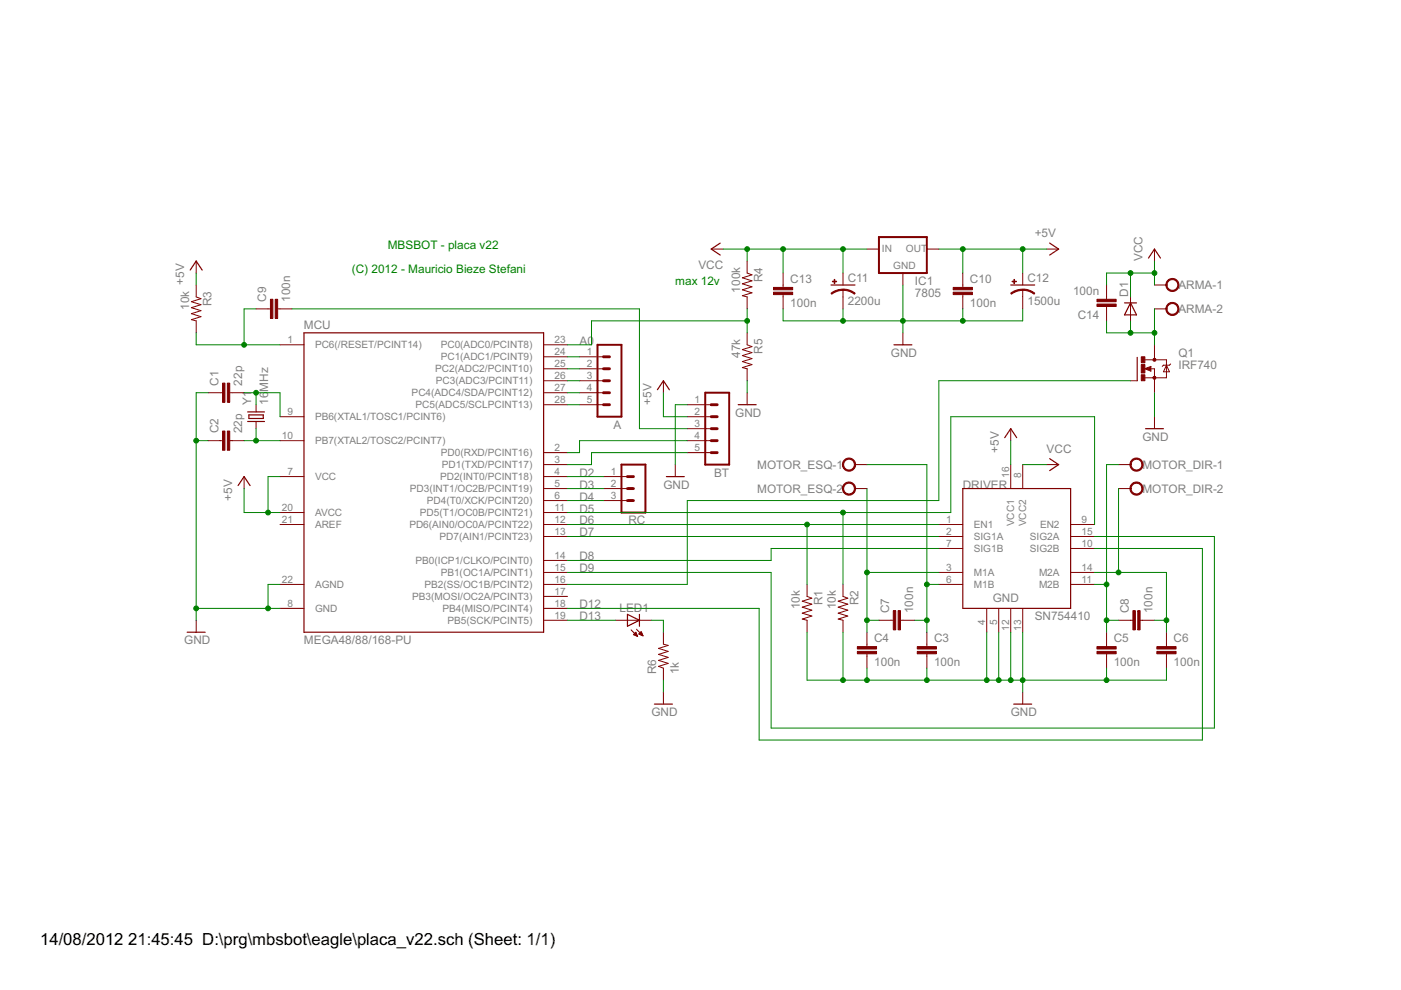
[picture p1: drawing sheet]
<svg xmlns="http://www.w3.org/2000/svg" width="297mm" height="210mm" viewBox="0 0 297 210" stroke-linecap="round" stroke-linejoin="round" font-family="sans-serif">
<g fill="none" stroke="#800000" stroke-width=".25">
<path d="M40.3 57.3l1.3-1.9 1.3 1.9M152.7 51.5l-1.9 1.3 1.9 1.3M222.5 51.5l2 1.3-2 1.3M243.5 54.7l1.3-1.9 1.2 1.9M64.5 70.6h50.8v63.4h-50.8zM176.2 60.4h5.1M189.5 73.1h3.8M214.3 60.4h5.1M238.4 64.2h2.6M239.7 64.2l1.3 2.6h-2.6zM241.1 75.8v4.9M52.5 87.3h3.6"/>
<path d="M52.5 89.4h3.6M52.8 88h3v.7h-3zM139.4 82.6l1.3-1.9 1.2 1.9M156.5 85.8h3.8M213 92.8l1.3-1.9 1.3 1.9M222.5 97.2l2 1.3-2 1.3M242.9 90.9h3.8M50.5 103l1.3-2 1.2 2M141.3 101h3.8M204.1 103.6h22.9v25.4h-22.9zM39.7 134h3.8M133 130.3l2.6 1.2-2.6 1.3z"/>
<path d="M135.6 130.3v2.5M138.7 149.3h3.9M214.9 149.3h3.8"/>
</g>
<g fill="none" stroke="#800000" stroke-width=".21">
<path d="M41.6 55.4v2.5M150.8 52.8h2.5M158.4 55.4v2.5l1 .4-2 .6 2 .6-2 .7 2 .6-2 .6 2 .7-2 .6 1 .2v2.6M166 57.9v3M178.7 57.9v2.5M183.8 52.8h2.6M191.4 57.9v2.5M196.5 52.8h2.6M204.1 57.9v3M216.8 57.9v2.5M221.9 52.8h2.6M244.8 52.8v2.6"/>
<path d="M41.6 60.4v2.5l1 .4-2 .7 2 .6-2 .6 2 .7-2 .6 2 .6-2 .7 1 .2v2.6M54.3 65.5h3M58.9 65.5h3M59.4 73.1h5.1M115.3 78.2h5M115.3 75.6h5M115.3 73.1h5M122.9 78.2h5.1M122.9 75.6h5.1M158.4 70.6v2.5l1 .4-2 .6 2 .7-2 .6 2 .6-2 .7 2 .6-2 .6 1 .3v2.5M166 62.4v3.1M178.7 61.4v4.1"/>
<path d="M191.4 70.6v2.5M204.1 62.4v3.1M216.8 61.4v4.1M234.6 60.4v3.1M234.6 65v3M239.7 62.9v5.1M242.7 78.2l1.3-.5v1zM242.8 76.3h4.5v3.8h-4.6M243.9 78.2h.9v5.1M244.8 73.1v3.2M244.8 60.4h2.5M244.8 65.5h2.5"/>
<path d="M247.3 77.4l.6 1.4h-1.2zM248.2 77.2l-.3 .2h-1.2l-.3 .3M44.1 93.4h3.1M44.1 83.3h3.1M48.7 93.4h3.1M48.7 83.3h3.1M54.3 85.8v1.5M54.3 89.4v1.5M59.4 93.4h5.1M59.4 88.3h5.1M115.3 98.5h5M115.3 96h5"/>
<path d="M115.3 85.8h5M115.3 83.3h5M115.3 80.7h5M122.9 85.8h5.1M122.9 83.3h5.1M122.9 80.7h5.1M140.7 80.7v2.6M143.2 98.5v2.5M145.7 93.4h5.1M145.7 88.3h5.1M145.7 96h5.1M145.7 85.8h5.1"/>
<path d="M145.7 90.9h5.1M158.4 83.3v2.5M181.3 98.5h2.5M214.3 90.9v2.5M214.3 98.5v5.1M216.8 98.5v5.1M221.9 98.5h2.6M237.2 98.5h2.5M239.7 80.7h1.4M244.8 88.3v2.6M51.8 101v2.6M59.4 101h5.1"/>
<path d="M59.4 111.2h5.1M59.4 108.7h5.1M115.3 101h5M115.3 111.2h5M115.3 108.7h5M115.3 118.8h5M115.3 113.7h5M115.3 106.1h5M115.3 103.6h5M128 101h5M128 106.1h5M128 103.6h5"/>
<path d="M181.3 103.6h2.5M199.1 111.2h5M199.1 113.7h5M199.1 116.3h5M227 111.2h5.1M227 113.7h5.1M227 116.3h5.1M237.2 103.6h2.5M41.6 131.5v2.5M59.4 129h5.1M59.4 123.9h5.1M115.3 131.5h5"/>
<path d="M115.3 129h5M115.3 123.9h5M115.3 126.4h5M115.3 121.4h5M130.5 131.5h7.6M133.8 133.5l1.4 1.4M134.3 134.6l.5-.6 .4 .9zM134.4 134.5h.6M134.4 134.6h.6M134.5 134.4h.4M134.6 134.3h.3M134.7 134.7h.4"/>
<path d="M134.7 134.1h.1M134.9 133.4l1.4 1.4M135 134.9h.1M135.4 134.4l.6-.5 .3 .9zM135.5 134.4h.6M135.6 134.5h.6M135.6 134.3h.5M135.7 134.1h.3M135.8 134.6h.4M135.9 134h.1M136.1 134.7h.2M140.7 134v2.6l1 .2-2.1 .7 2.1 .6-2.1 .6 2.1 .7-2.1 .6 2.1 .7-2.1 .6 1.1 .4v2.5"/>
<path d="M171.1 123.9v2.5l1 .4-2 .7 2 .6-2 .6 2 .7-2 .6 2 .6-2 .7 1 .2v2.5M178.7 123.9v2.5l1 .4-2 .7 2 .6-2 .6 2 .7-2 .6 2 .6-2 .7 1 .2v2.5M183.8 134v3.1M183.8 138.6v3.1M186.4 131.5h3M190.9 131.5h3.1M196.5 134v3.1M196.5 138.6v3.1M199.1 123.9h5M199.1 121.4h5M209.2 129v5M211.8 129v5"/>
<path d="M214.3 129v5M216.8 129v5M227 123.9h5.1M227 121.4h5.1M234.6 134v3.1M234.6 138.6v3.1M237.2 131.5h3M241.7 131.5h3.1M247.3 134v3.1M247.3 138.6v3.1M140.7 146.7v2.6M216.8 146.7v2.6"/>
</g>
<g fill="#800000" stroke="#800000" stroke-width=".21">
<path d="M48.2 81.2h.5v4.1h-.5z"/>
<path d="M47.2 81.2h.5v4.1h-.5z"/>
<path d="M48.2 91.4h.5v4.1h-.5z"/>
<path d="M47.2 91.4h.5v4.1h-.5z"/>
<path d="M194.5 138.1h4v.5h-4z"/>
<path d="M194.5 137.1h4v.5h-4z"/>
<path d="M181.8 138.1h4v.5h-4z"/>
<path d="M181.8 137.1h4v.5h-4z"/>
<path d="M232.6 138.1h4v.5h-4z"/>
<path d="M232.6 137.1h4v.5h-4z"/>
<path d="M245.3 138.1h4v.5h-4z"/>
<path d="M245.3 137.1h4v.5h-4z"/>
<path d="M190.4 129.5h.5v4h-.5z"/>
<path d="M189.4 129.5h.5v4h-.5z"/>
<path d="M241.2 129.5h.5v4h-.5z"/>
<path d="M240.2 129.5h.5v4h-.5z"/>
<path d="M202.1 62h4.1v.5h-4.1z"/>
<path d="M202.1 60.9h4.1v.5h-4.1z"/>
<path d="M176.5 59.6h.9v.2h-.9z"/>
<path d="M176.9 59.2h.1v.9h-.1z"/>
<path d="M214.6 59.6h.9v.2h-.9z"/>
<path d="M215 59.2h.1v.9h-.1z"/>
<path d="M164 62h4.1v.5h-4.1z"/>
<path d="M164 60.9h4.1v.5h-4.1z"/>
<path d="M242 79.5h.7v1.2h-.7z"/>
<path d="M242 75.6h.7v1.3h-.7z"/>
<path d="M242 77.3h.7v1.8h-.7z"/>
<path d="M58.4 63.5h.5v4h-.5z"/>
<path d="M57.3 63.5h.5v4h-.5z"/>
<path d="M232.6 63.5h4v.5h-4z"/>
<path d="M232.6 64.5h4v.5h-4z"/>
</g>
<path d="M186.4 50.3h10.1v7.6h-10.1zM126.7 73.1h5.1v15.2h-5.1zM131.8 98.5h5v10.2h-5zM149.5 83.3h5.1v15.2h-5.1z" fill="none" stroke="#800000" stroke-width=".42"/>
<g fill="#800000" stroke="#800000" stroke-width=".21">
<path d="M178.7 61.3l1.4 .2 1.2 .7-.2 .2-1.3-.7-1.1-.1z" fill-rule="evenodd"/>
<path d="M176.2 62.2l1.2-.7 1.3-.2v.3l-1 .1-1.4 .7z" fill-rule="evenodd"/>
<path d="M216.8 61.3l1.4 .2 1.2 .7-.2 .2-.8-.6-1.6-.2z" fill-rule="evenodd"/>
<path d="M214.3 62.2l1.2-.7 1.3-.2v.3l-1 .1-1.4 .7z" fill-rule="evenodd"/>
<path d="M247.6 59.5a1.4 1.4 0 0 1 2.2 .2 1.4 1.4 0 0 1-.8 2.1 1.4 1.4 0 0 1-1.8-1.4h.2a1.14 1.14 0 0 1 1.7-.9 1.14 1.14 0 0 1 .2 1.9 1.14 1.14 0 0 1-1.8-.7l-.1-.3h-.2z" fill-rule="evenodd"/>
<path d="M247.6 64.5a1.4 1.4 0 0 1 2.2 .3 1.4 1.4 0 0 1-.9 2 1.4 1.4 0 0 1-1.7-1.3h.2a1.14 1.14 0 0 1 1.7-.9 1.14 1.14 0 0 1 .2 1.9 1.14 1.14 0 0 1-1.8-.7l-.1-.3h-.2z" fill-rule="evenodd"/>
<path d="M179 97.6a1.4 1.4 0 0 1 2.2 .2 1.4 1.4 0 0 1-.8 2.1 1.4 1.4 0 0 1-1.8-1.4h.3a1.15 1.15 0 0 1 1.6-1.1 1.15 1.15 0 0 1 .3 1.9 1.15 1.15 0 0 1-1.9-.5v-.3h-.3z" fill-rule="evenodd"/>
<path d="M179 102.6a1.4 1.4 0 0 1 2.2 .3 1.4 1.4 0 0 1-.8 2 1.4 1.4 0 0 1-1.8-1.3h.3a1.15 1.15 0 0 1 1.6-1.1 1.15 1.15 0 0 1 .3 1.9 1.15 1.15 0 0 1-1.9-.5v-.3h-.3z" fill-rule="evenodd"/>
<path d="M239.9 97.6a1.39 1.39 0 0 1 2.2 .2 1.39 1.39 0 0 1-.8 2.1 1.39 1.39 0 0 1-1.7-1.4h.2a1.14 1.14 0 0 1 1.6-1.1 1.14 1.14 0 0 1 .3 1.9 1.14 1.14 0 0 1-1.8-.5l-.1-.3h-.2z" fill-rule="evenodd"/>
<path d="M239.9 102.6a1.39 1.39 0 0 1 2.2 .3 1.39 1.39 0 0 1-.8 2 1.39 1.39 0 0 1-1.7-1.3h.2a1.14 1.14 0 0 1 1.6-1.1 1.14 1.14 0 0 1 .3 1.9 1.14 1.14 0 0 1-1.8-.5l-.1-.3h-.2z" fill-rule="evenodd"/>
<circle cx="244.8" cy="80.1" r=".33"/>
<circle cx="244.8" cy="76.3" r=".33"/>
</g>
<g fill="none" stroke="#800000" stroke-width=".61">
<path d="M128 78.2h1.2M128 75.6h1.2M128 80.7h1.2M128 85.8h1.2M128 83.3h1.2M150.8 85.8h1.3M150.8 90.9h1.3M150.8 88.3h1.3M150.8 96h1.3M150.8 93.4h1.3M133 106.1h1.3M133 103.6h1.3"/>
<path d="M133 101h1.3"/>
</g>
<path d="M243.9 77.9l-.9 .3 .9 .2v-.2h-.3" fill="none" stroke="#800000" stroke-width=".32"/>
<g fill="none" stroke="#008000" stroke-width=".21">
<path d="M41.6 57.9v2.5M153.3 52.8h30.5M158.4 52.8v2.6M166 52.8v5.1M178.7 52.8v5.1M199.1 52.8h22.8M204.1 52.8v5.1M216.8 52.8v5.1M239.7 57.9v5M244.8 57.9h-10.2v2.5M244.8 55.4v5M41.6 70.6v2.5h17.8"/>
<path d="M54.3 65.5h-2.5v7.6M61.9 65.5h73.7v25.4h10.1M120.3 75.6h2.6M120.3 78.2h2.6M158.4 68h-33v5.1h-5.1M158.4 65.5v5.1M166 65.5v2.5h50.8v-2.5M178.7 65.5v2.5M191.4 60.4v10.2M204.1 65.5v2.5M234.6 68v2.6h10.2M239.7 68v2.6"/>
<path d="M244.8 65.5v7.6M41.6 93.4h2.5M44.1 83.3h-2.5v48.2M51.8 83.3h7.6v5M51.8 93.4h7.6M54.3 83.3v2.5M54.3 90.9v2.5M120.3 83.3h2.6M120.3 85.8h2.6M120.3 80.7h2.6M140.7 83.3v5h5M145.7 93.4h-22.8v2.6h-2.6"/>
<path d="M145.7 85.8h-2.5v12.7M145.7 96h-20.3v2.5h-5.1M158.4 80.7v2.6M183.8 98.5h12.7v35.5M214.3 93.4v5.1M216.8 98.5h5.1M237.2 98.5h-2.6v35.5M239.7 80.7h-40.6v25.4h-53.4v17.8h-25.4M244.8 83.3v5M51.8 103.6v5.1h7.6M59.4 101h-2.6v7.7M120.3 111.2h78.8"/>
<path d="M120.3 108.7h81.3v-20.4h30.5v22.9M120.3 101h7.7M120.3 113.7h78.8M120.3 106.1h7.7M120.3 103.6h7.7M171.1 111.2v12.7M178.7 108.7v15.2M183.8 103.6v30.4M199.1 116.3h-35.6v2.5h-43.2M232.1 116.3h22.8v40.6h-93.9v-27.9h-40.7M232.1 113.7h25.4v40.7h-94v-33h-43.2M237.2 103.6v17.8"/>
<path d="M41.6 129h17.8M59.4 123.9h-2.6v5.1M120.3 131.5h10.2M138.1 131.5h2.6v2.5M171.1 134v10.2h76.2v-2.5M178.7 134v10.2M183.8 121.4h15.3M183.8 131.5h2.6M194 131.5h2.5M196.5 123.9h2.6M209.2 134v10.2M211.8 134v10.2"/>
<path d="M214.3 134v10.2M216.8 134v12.7M232.1 123.9h2.5M232.1 121.4h15.2v12.6M234.6 131.5h2.6M244.8 131.5h2.5M140.7 144.2v2.5M183.8 141.7v2.5M196.5 141.7v2.5M234.6 141.7v2.5"/>
</g>
<g fill="#008000" stroke="#008000" stroke-width=".21">
<circle cx="171.1" cy="111.2" r=".51"/>
<circle cx="178.7" cy="108.7" r=".51"/>
<circle cx="54.3" cy="83.3" r=".51"/>
<circle cx="54.3" cy="93.4" r=".51"/>
<circle cx="41.6" cy="93.4" r=".51"/>
<circle cx="41.6" cy="129" r=".51"/>
<circle cx="56.8" cy="129" r=".51"/>
<circle cx="216.8" cy="144.2" r=".51"/>
<circle cx="209.2" cy="144.2" r=".51"/>
<circle cx="211.8" cy="144.2" r=".51"/>
<circle cx="214.3" cy="144.2" r=".51"/>
<circle cx="183.8" cy="144.2" r=".51"/>
<circle cx="196.5" cy="144.2" r=".51"/>
<circle cx="234.6" cy="144.2" r=".51"/>
<circle cx="178.7" cy="144.2" r=".51"/>
<circle cx="204.1" cy="68" r=".51"/>
<circle cx="191.4" cy="68" r=".51"/>
<circle cx="178.7" cy="68" r=".51"/>
<circle cx="183.8" cy="131.5" r=".51"/>
<circle cx="183.8" cy="121.4" r=".51"/>
<circle cx="196.5" cy="131.5" r=".51"/>
<circle cx="196.5" cy="123.9" r=".51"/>
<circle cx="234.6" cy="131.5" r=".51"/>
<circle cx="234.6" cy="123.9" r=".51"/>
<circle cx="247.3" cy="131.5" r=".51"/>
<circle cx="237.2" cy="121.4" r=".51"/>
<circle cx="56.8" cy="108.7" r=".51"/>
<circle cx="204.1" cy="52.8" r=".51"/>
<circle cx="216.8" cy="52.8" r=".51"/>
<circle cx="166" cy="52.8" r=".51"/>
<circle cx="178.7" cy="52.8" r=".51"/>
<circle cx="158.4" cy="52.8" r=".51"/>
<circle cx="239.7" cy="57.9" r=".51"/>
<circle cx="244.8" cy="57.9" r=".51"/>
<circle cx="158.4" cy="68" r=".51"/>
<circle cx="239.7" cy="70.6" r=".51"/>
<circle cx="244.8" cy="70.6" r=".51"/>
<circle cx="51.8" cy="73.1" r=".51"/>
</g>
<g font-size="4">
<text x="8.5" y="200.4">14/08/2012</text>
<text x="27.2" y="200.4">21:45:45 D:\prg\mbsbot\eagle\placa_v22.sch (Sheet: 1/1)</text>
</g>
<g font-size="2.8" fill="#008000">
<text x="82.2" y="52.8">MBSBOT - placa v22</text>
<text x="74.6" y="57.9">(C) 2012 - Mauricio Bieze Stefani</text>
<text x="143.2" y="60.4">max 12v</text>
</g>
<g font-size="2.8" fill="#808080">
<text x="219.4" y="50.3">+5V</text>
<text x="148.1" y="57.1">VCC</text>
<text x="161.7" y="59.8" transform="rotate(-90 161.7 59.8)">R4</text>
<text x="179.8" y="59.8">C11</text>
<text x="217.8" y="59.8">C12</text>
<text x="242.2" y="55.3" transform="rotate(-90 242.2 55.3)">VCC</text>
<text x="39.1" y="60.4" transform="rotate(-90 39.1 60.4)">+5V</text>
<text x="40.1" y="65.7" transform="rotate(-90 40.1 65.7)">10k</text>
<text x="44.9" y="64.9" transform="rotate(-90 44.9 64.9)">R3</text>
<text x="56.5" y="64" transform="rotate(-90 56.5 64)">C9</text>
<text x="61.5" y="64" transform="rotate(-90 61.5 64)">100n</text>
<text x="156.9" y="62.1" transform="rotate(-90 156.9 62.1)">100k</text>
<text x="167.6" y="65.1">100n</text>
<text x="167.6" y="60">C13</text>
<text x="179.8" y="64.6">2200u</text>
<text x="194" y="63">7805</text>
<text x="194" y="60.4">IC1</text>
<text x="205.7" y="65.1">100n</text>
<text x="205.7" y="60">C10</text>
<text x="217.8" y="64.6">1500u</text>
<text x="227.5" y="62.6">100n</text>
<text x="239.2" y="63" transform="rotate(-90 239.2 63)">D1</text>
<text x="249.8" y="61.3">ARMA-1</text>
<text x="64.5" y="69.8">MCU</text>
<text x="228.5" y="67.7">C14</text>
<text x="249.8" y="66.4">ARMA-2</text>
<text x="122.9" y="73.1">A0</text>
<text x="156.9" y="75.9" transform="rotate(-90 156.9 75.9)">47k</text>
<text x="161.7" y="75" transform="rotate(-90 161.7 75)">R5</text>
<text x="188.9" y="75.7">GND</text>
<text x="249.8" y="75.7">Q1</text>
<text x="46.3" y="81.8" transform="rotate(-90 46.3 81.8)">C1</text>
<text x="51.4" y="81.8" transform="rotate(-90 51.4 81.8)">22p</text>
<text x="56.8" y="83" transform="rotate(-90 56.8 83)">MHz</text>
<text x="249.8" y="78.2">IRF740</text>
<text x="53.3" y="85.8" transform="rotate(-90 53.3 85.8)">Y1</text>
<text x="56.8" y="85.8" transform="rotate(-90 56.8 85.8)">16</text>
<text x="138.1" y="85.8" transform="rotate(-90 138.1 85.8)">+5V</text>
<text x="155.9" y="88.4">GND</text>
<text x="46.3" y="91.9" transform="rotate(-90 46.3 91.9)">C2</text>
<text x="51.4" y="91.9" transform="rotate(-90 51.4 91.9)">22p</text>
<text x="130.1" y="90.9">A</text>
<text x="211.8" y="96" transform="rotate(-90 211.8 96)">+5V</text>
<text x="221.9" y="96">VCC</text>
<text x="242.2" y="93.4">GND</text>
<text x="122.9" y="101">D2</text>
<text x="151.4" y="101">BT</text>
<text x="160.6" y="99.4">MOTOR_ESQ-1</text>
<text x="242.2" y="99.4">MOTOR_DIR-1</text>
<text x="49.2" y="106.1" transform="rotate(-90 49.2 106.1)">+5V</text>
<text x="122.9" y="103.6">D3</text>
<text x="122.9" y="106.1">D4</text>
<text x="140.6" y="103.6">GND</text>
<text x="160.6" y="104.5">MOTOR_ESQ-2</text>
<text x="204.1" y="103.6">DRIVER</text>
<text x="242.2" y="104.5">MOTOR_DIR-2</text>
<text x="122.9" y="111.2">D6</text>
<text x="122.9" y="108.7">D5</text>
<text x="122.9" y="113.7">D7</text>
<text x="133.2" y="111.2">RC</text>
<text x="122.9" y="118.8">D8</text>
<text x="122.9" y="121.4">D9</text>
<text x="122.9" y="129">D12</text>
<text x="122.9" y="131.5">D13</text>
<text x="131.3" y="129.7">LED1</text>
<text x="169.6" y="129.2" transform="rotate(-90 169.6 129.2)">10k</text>
<text x="174.4" y="128.4" transform="rotate(-90 174.4 128.4)">R1</text>
<text x="177.2" y="129.2" transform="rotate(-90 177.2 129.2)">10k</text>
<text x="182" y="128.4" transform="rotate(-90 182 128.4)">R2</text>
<text x="188.5" y="130" transform="rotate(-90 188.5 130)">C7</text>
<text x="193.6" y="130" transform="rotate(-90 193.6 130)">100n</text>
<text x="210.5" y="127.7">GND</text>
<text x="219.4" y="131.5">SN754410</text>
<text x="239.3" y="130" transform="rotate(-90 239.3 130)">C8</text>
<text x="244.4" y="130" transform="rotate(-90 244.4 130)">100n</text>
<text x="39.1" y="136.6">GND</text>
<text x="64.5" y="136.6">MEGA48/88/168-PU</text>
<text x="185.3" y="136.2">C4</text>
<text x="198" y="136.2">C3</text>
<text x="236.1" y="136.2">C5</text>
<text x="248.8" y="136.2">C6</text>
<text x="139.1" y="142.9" transform="rotate(-90 139.1 142.9)">R6</text>
<text x="143.9" y="142.9" transform="rotate(-90 143.9 142.9)">1k</text>
<text x="185.3" y="141.3">100n</text>
<text x="198" y="141.3">100n</text>
<text x="236.1" y="141.3">100n</text>
<text x="248.8" y="141.3">100n</text>
<text x="138.1" y="151.8">GND</text>
<text x="214.3" y="151.8">GND</text>
</g>
<g font-size="2.4" fill="#808080">
<text x="187" y="53.4">IN</text>
<text x="192.1" y="53.4">OUT</text>
<text x="189.4" y="57.1">GND</text>
<text x="60.9" y="72.8">1</text>
<text x="66.8" y="73.9">PC6(/RESET/PCINT14)</text>
<text x="93.4" y="76.4">PC1(ADC1/PCINT9)</text>
<text x="93.4" y="73.9">PC0(ADC0/PCINT8)</text>
<text x="117.6" y="77.8">25</text>
<text x="117.6" y="75.3">24</text>
<text x="117.6" y="72.8">23</text>
<text x="124.4" y="75.3">1</text>
<text x="124.4" y="77.8">2</text>
<text x="92.3" y="79">PC2(ADC2/PCINT10)</text>
<text x="92.4" y="81.5">PC3(ADC3/PCINT11)</text>
<text x="117.6" y="82.9">27</text>
<text x="117.6" y="80.4">26</text>
<text x="124.4" y="80.4">3</text>
<text x="124.4" y="82.9">4</text>
<text x="60.9" y="88">9</text>
<text x="66.8" y="89.1">PB6(XTAL1/TOSC1/PCINT6)</text>
<text x="87.3" y="84">PC4(ADC4/SDA/PCINT12)</text>
<text x="88.1" y="86.6">PC5(ADC5/SCLPCINT13)</text>
<text x="117.6" y="85.5">28</text>
<text x="124.4" y="85.5">5</text>
<text x="147.3" y="85.5">1</text>
<text x="147.3" y="88">2</text>
<text x="59.7" y="93.1">10</text>
<text x="66.8" y="94.2">PB7(XTAL2/TOSC2/PCINT7)</text>
<text x="117.6" y="95.6">2</text>
<text x="147.3" y="90.5">3</text>
<text x="147.3" y="93.1">4</text>
<text x="147.3" y="95.6">5</text>
<text x="60.9" y="100.7">7</text>
<text x="66.8" y="101.8">VCC</text>
<text x="93.3" y="101.8">PD2(INT0/PCINT18)</text>
<text x="93.5" y="96.7">PD0(RXD/PCINT16)</text>
<text x="93.7" y="99.3">PD1(TXD/PCINT17)</text>
<text x="117.6" y="100.7">4</text>
<text x="117.6" y="98.2">3</text>
<text x="129.5" y="100.7">1</text>
<text x="213.9" y="101.3" transform="rotate(-90 213.9 101.3)">16</text>
<text x="216.5" y="101.3" transform="rotate(-90 216.5 101.3)">8</text>
<text x="86.9" y="104.3">PD3(INT1/OC2B/PCINT19)</text>
<text x="90.5" y="106.9">PD4(T0/XCK/PCINT20)</text>
<text x="117.6" y="105.8">6</text>
<text x="117.6" y="103.2">5</text>
<text x="129.5" y="103.2">2</text>
<text x="129.5" y="105.8">3</text>
<text x="59.7" y="110.8">21</text>
<text x="59.7" y="108.3">20</text>
<text x="66.8" y="112">AREF</text>
<text x="66.8" y="109.4">AVCC</text>
<text x="86.8" y="112">PD6(AIN0/OC0A/PCINT22)</text>
<text x="89" y="109.4">PD5(T1/OC0B/PCINT21)</text>
<text x="117.6" y="113.4">13</text>
<text x="117.6" y="110.8">12</text>
<text x="117.6" y="108.3">11</text>
<text x="200.6" y="110.8">1</text>
<text x="200.6" y="113.4">2</text>
<text x="206.5" y="112">EN1</text>
<text x="215.1" y="111.6" transform="rotate(-90 215.1 111.6)">VCC1</text>
<text x="217.6" y="111.6" transform="rotate(-90 217.6 111.6)">VCC2</text>
<text x="220.5" y="112">EN2</text>
<text x="229.3" y="110.8">9</text>
<text x="229.3" y="113.4">15</text>
<text x="88.1" y="119.6">PB0(ICP1/CLKO/PCINT0)</text>
<text x="93.2" y="114.5">PD7(AIN1/PCINT23)</text>
<text x="117.6" y="118.5">14</text>
<text x="200.6" y="115.9">7</text>
<text x="206.5" y="114.5">SIG1A</text>
<text x="206.5" y="117">SIG1B</text>
<text x="218.4" y="114.5">SIG2A</text>
<text x="218.4" y="117">SIG2B</text>
<text x="229.3" y="115.9">10</text>
<text x="59.7" y="123.5">22</text>
<text x="66.8" y="124.7">AGND</text>
<text x="90" y="124.7">PB2(SS/OC1B/PCINT2)</text>
<text x="93.4" y="122.1">PB1(OC1A/PCINT1)</text>
<text x="117.6" y="123.5">16</text>
<text x="117.6" y="121">15</text>
<text x="200.6" y="121">3</text>
<text x="200.6" y="123.5">6</text>
<text x="206.5" y="122.1">M1A</text>
<text x="206.5" y="124.7">M1B</text>
<text x="220.3" y="122.1">M2A</text>
<text x="220.3" y="124.7">M2B</text>
<text x="229.3" y="121">14</text>
<text x="229.3" y="123.5">11</text>
<text x="60.9" y="128.6">8</text>
<text x="66.8" y="129.7">GND</text>
<text x="87.4" y="127.2">PB3(MOSI/OC2A/PCINT3)</text>
<text x="93.8" y="129.7">PB4(MISO/PCINT4)</text>
<text x="117.6" y="131.2">19</text>
<text x="117.6" y="128.6">18</text>
<text x="117.6" y="126.1">17</text>
<text x="94.9" y="132.3">PB5(SCK/PCINT5)</text>
<text x="208.9" y="132.5" transform="rotate(-90 208.9 132.5)">4</text>
<text x="211.4" y="132.5" transform="rotate(-90 211.4 132.5)">5</text>
<text x="213.9" y="133.7" transform="rotate(-90 213.9 133.7)">12</text>
<text x="216.5" y="133.7" transform="rotate(-90 216.5 133.7)">13</text>
</g>
</svg>
